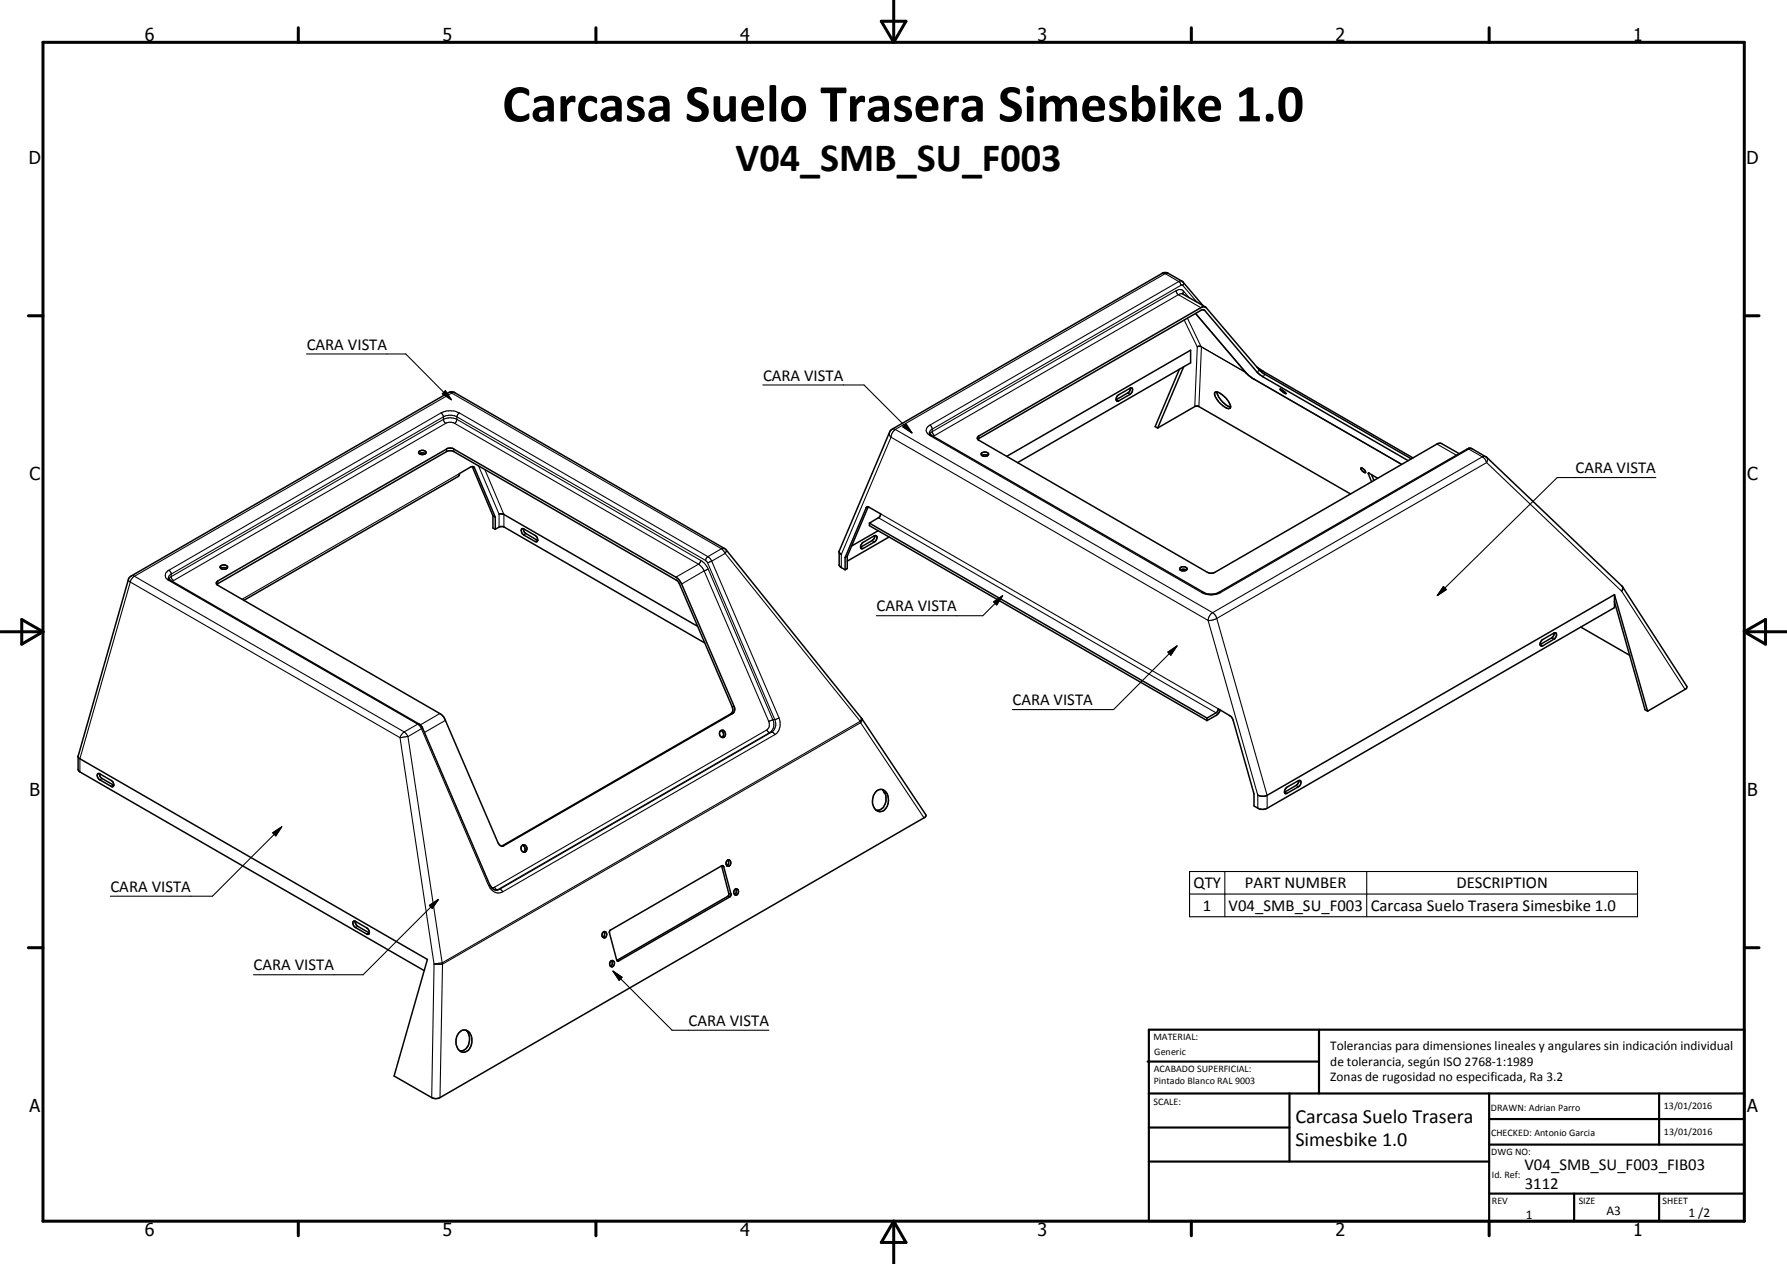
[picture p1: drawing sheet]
<svg xmlns="http://www.w3.org/2000/svg" width="420mm" height="297mm" viewBox="0 0 420 297" stroke-linecap="round" stroke-linejoin="round" font-family="sans-serif">
<g fill="none" stroke="#000" stroke-width=".35">
<path d="M278.2 69.1l5.3 3.1M281.1 73.7l12 14.1 1.2 1 35.3 20.3M282.9 71.9l-4.9-5.7-3.5-2.1h-1l-63.7 36.7-.6 .5-11.9 28.1v3.4l.3 .5 1.1 .6M262.7 93l3.3-1.9a.87 .87 0 0 1 .3 .9 .87 .87 0 0 1-.6 .7l-2.8 1.6-.3-.1-.2-.3zM265.8 91.2v.4l-.5 .6-2.9 1.7M277.3 86.7l-5.7 13.5 .6 .4M278.3 86.2l-6.1 14.4M285.8 92.1a4.8 4.8 0 0 1 3.5 3.5 .7 .7 0 0 1-1.2 .2 5.1 5.1 0 0 1-2.5-3.5zM286.2 92.1a4.9 4.9 0 0 0 3.1 3.6M295.5 86.2l1.5 1.1 35.2 20.3M301 91.5l.5 .2 .9 .8-.6-.2zM98.5 106.1a.96 .96 0 0 1 1.6 .4 1.13 1.13 0 0 1-1.6 0z"/>
<path d="M98.6 106.6l.6-.2 .8 .2M111 109.6l4.9 11.6M204.1 119.1l-4.9 11.6M218.5 101.7l.5 .6 64 36.9a3.8 3.8 0 0 0 3.5 0l58.5-33.7 .8-.2 3.8 2.2 31.9 30.3 15.1 23.5-.2 .6-9 5.2M229.9 103.3l52.7-30.5h.3l13.3 15.3 34.9 20.1M230.8 106.5a.95 .95 0 0 1 1.6 .3 .95 .95 0 0 1-.9 .5 .95 .95 0 0 1-.8-.7zM230.9 107.1l.6-.3 .7 .3M236.7 107.2l43.2-24.9v3l-40.6 23.4M272.2 100.6l8.7-5.1h.9l35.7 20.6M320 110a1.19 1.19 0 0 1 1.1 1 1.01 1.01 0 0 1-1.1-1zM322.5 111.5l.5 1.4M323.9 112.4l-2.1-1.2 .7 2"/>
<path d="M343.1 106.6l-4.1-2.3-.9-.1-52.4 30.3-1.2 .2-.6-.2-53.9-31.1-.2-.4 .2-.5 52.6-30.3 .6-.1 .5 .3 12.5 14.6 .8 .8 34.8 20M30.6 135.5l74.8-43.2a1.4 1.4 0 0 1 1.5 0l63.7 36.8 32 39.7 15 22.6 .1 .2-.2 .5-114 65.8-1 .3-.6-.1-9.2-5.2 7.8-27.4-81.9-47.3-.2-.3 11.9-42zM39.6 135.8l.5 .6 58.6 33.8 .5 .6 15.9 37.1a2.04 2.04 0 0 0 1.9 1.3M51 137.3l54-31.2 .6-.2 .7 .1 52.9 30.4 .6 .9 12.4 29.1a1.14 1.14 0 0 1-.4 1.4l-53.8 31M51 136.8l54-31.3a1.61 1.61 0 0 1 1.7 0l52.7 30.5 .9 1.2 12.5 29.3-.3 .9-.3 .3-53.7 31a.96 .96 0 0 1-1.4-.6l-12.5-29.1-.7-1-52.7-30.5-.3-.3zM51.8 133.1a.98 .98 0 0 1 .9-.4 .98 .98 0 0 1 .8 .7 .98 .98 0 0 1-.9 .4 .98 .98 0 0 1-.8-.7zM51.9 133.6l.4-.2h.7l.3 .2M115.9 121.2l.5 .3M115.9 121.2v2.9l.5 .3M116.4 121.5l-4.9-11.6-.2-.2-.4-.1-2.9 1.7-.3 .7-50.4 29.1M116.4 121.5v2.9M116.4 124.4a2.34 2.34 0 0 1 2-.6l47.4 27.3"/>
<path d="M117.3 120.8h1.1l45.6 26.4M122.6 124.3h.5l2.7 1.5a.98 .98 0 0 1 .3 1.5l-3-1.6-.5-.6zM123.1 124.2v.4l.4 .7 2.9 1.7M197.3 129.8l.5 .5M198.7 131v2.9M199.2 130.7l-.5 .3M199.2 130.7v2.9l-.5 .3M202.8 127.6l2.8-1.7h.3a.9 .9 0 0 1-.3 1.5l-2.7 1.5h-.4l-.2-.6zM204.4 122.9l2.3-1.3 .4-.8-2.7-1.5-.5-.2-.2 .2-5 11.7M204.4 122.9l79.4 45.8M204.4 122.9v.6l79.4 45.8M205.7 125.9l-.2 .7-.4 .4-2.8 1.7"/>
<path d="M206.5 124.7l-6.3 3.6M209 126.2l-9.8 5.7M277.4 133.5a1.16 1.16 0 0 1 1.7 0 .94 .94 0 0 1-1.6 .4zM277.5 134l.6-.2 .8 .2M379.6 139.7v3.1l-82.1 47.3h-1.3l-1.4-.7v-2.8l-4.9-17.4-.3-.6-3.1-2-.5 .8-2.2 1.3M379.6 139.7l-81.7 47.2a2.44 2.44 0 0 1-2.2 0M379.6 139.7l7.8 27.4M362.5 150.4l2.9-1.6h.5v.7l-.4 .6-2.8 1.7h-.3a.87 .87 0 0 1 .1-1.4zM365.5 148.7l-.3 .9-3.1 1.9M371.7 147.4l11.5 6.6M379.6 141.4l7.2 25.4 .6 .3M18.4 177.7v3.1l.4 .6 80.9 46.7"/>
<path d="M169.4 171.8a.84 .84 0 0 1 1.1 .2 .84 .84 0 0 1-.2 1.1l-.1 .2a.89 .89 0 0 1-1-.5 .89 .89 0 0 1 .2-1zM169.5 171.7a.92 .92 0 0 1 .3 1.6M283.8 168.7v.6M286.9 166.8l-.6 1-2.5 1.5M23 181.8l.5 .1 2.6 1.5a.9 .9 0 0 1 .3 1.5l-2.9-1.6a1.07 1.07 0 0 1-.5-1.5zM23.4 181.8l.1 .6 .4 .5 2.8 1.6M122.6 198.9a.82 .82 0 0 1 1.2 .1 .82 .82 0 0 1-.3 1.2 .86 .86 0 0 1-.9-.3 .86 .86 0 0 1 0-1zM122.8 198.6a.97 .97 0 0 1 .3 1.7M205.9 186.1a1.66 1.66 0 0 1 1.9-.5 1.66 1.66 0 0 1 1 1.7 2.63 2.63 0 0 1-2 3.5 2.66 2.66 0 0 1-1.3-4.1zM207.5 185.5a3.3 3.3 0 0 1 0 4.4l-.7 .4-.9 .1M207.6 185.6l.5 .8M302.3 185.3l3.3-1.9a.86 .86 0 0 1 .3 .9 .86 .86 0 0 1-.6 .6l-3 1.6-.3-.4z"/>
<path d="M305.3 183.4v.4l-.4 .7-2.9 1.7M83 216.6l.4-.1 2.8 1.6a.98 .98 0 0 1 .4 1.5l-3-1.6a1.17 1.17 0 0 1-.6-1.4zM83.5 216.5v.4l.6 .8 2.7 1.5M141.9 218.9l.2 .3v.5l-.3 .6M141.9 218.9l-.3 .7 .2 .7M141.9 218.9h.2a.73 .73 0 0 1 .5 .8 .73 .73 0 0 1-.7 .6h-.1M143.4 218.7l26.3-15.2 .4 .1 1.8 6.6-.2 .5-26.3 15.1h-.3l-.1-.2-1.7-6.4zM169.6 203.5l1.8 6.6-.2 .5-26.1 15.1M171.1 202.1a.89 .89 0 0 1-.2 1.4M171.1 202.1l-.4 .6 .2 .8M171.1 202.1a.7 .7 0 0 1 .7 .8 .7 .7 0 0 1-.9 .6M172.7 209.2l.2-.3a.68 .68 0 0 1 .7 .8 .68 .68 0 0 1-.9 .5l-.2-.5z"/>
<path d="M172.9 208.9l.2 .3v.4l-.3 .6M143.8 225.8a.84 .84 0 0 1-.3 1.3M143.8 225.8a.92 .92 0 0 0-.3 1.3M143.8 225.8a.68 .68 0 0 1 .7 .8 .68 .68 0 0 1-1 .5M107.9 242.7a1.69 1.69 0 0 1 1.9-.5 1.69 1.69 0 0 1 1.1 1.6 2.61 2.61 0 0 1-2 3.5 2.72 2.72 0 0 1-1.2-4.3zM109.6 242.1a3.1 3.1 0 0 1-.7 4.8h-.9"/>
</g>
<g fill="none" stroke="#000" stroke-width=".25">
<path d="M273.2 64.3h.8M274 64.3l3.1 1.9M274 64.3l-63.5 36.6M274.7 64.3h-.7M276.5 68.3l-57.3 33.1M276.5 68.3a1.34 1.34 0 0 1 1.8 .1M276.5 68.3l.3 .7 .3 .3M277.1 69.3l-57.4 33.1M277.1 69.3l5.3 3M277.1 66.2l.4 .3 .2 .6M277.1 66.2l-58.5 33.7M277.7 67.1h.4"/>
<path d="M277.7 67.1l-58.5 33.7M277.9 66.1l-.4-.1-.4 .2M278.1 67.1l3.4 3.9M278.2 69.1l-.4-.1-.7 .3M278.2 66.3l.1 .3-.2 .5M278.3 68.4l-.1 .8M278.3 68.4l1.3 1.6M278.4 75.2l3.1 6.3M279.2 74.8l3.2 6.6M281.1 73.7l12 14.1M282.9 72.8l.3 .1M72.1 83.2h23.3l10.7 10.7"/>
<path d="M103.7 97l.6 1M103.7 97a4.8 4.8 0 0 1 4.3 0M103.7 97l-64 37M104 92.5l.7-.7 1.4 2.1zM104.3 98v.6M104.3 98l-64.1 36.9-.5 .5-.1 .4M104.3 98a3.3 3.3 0 0 1 3.1 0M104.3 98.6a3.5 3.5 0 0 1 3.1 0M104.3 98.6l-64.1 36.9M104.3 98.6l.1 .5 .4 .4M104.7 91.8l1.4 2.1-2.1-1.4zM104.8 99.5l.8-.3 1.3 .3"/>
<path d="M104.8 99.5l-64 36.9M105.4 92.3l.4-.1 .4 .2M106.2 92.4l63.4 36.5M106.2 92.4l-74.6 43M106.9 99.5l57.3 33.1M106.9 92.3l-.3-.1-.4 .2M107.4 98v.6M107.4 98l58.5 33.7M107.4 98.6l57.3 33.1M107.4 98.6l-.1 .5-.4 .4M108 97l-.6 1M108 97l58.4 33.8"/>
<path d="M179.4 90.5h23.7l11.3 11.2M213 99.6l1.4 2.1-2.1-1.4zM218.6 99.9l.4 .4 .2 .5M218.6 99.9a1.29 1.29 0 0 0-.8 1.2 1.29 1.29 0 0 0 .8 1.3M262.5 93.9l.5 .3M265.2 92.3l.5 .4M281.5 81.5l-.6 14M282.4 81.4l.1 .1-.6 14M282.4 81.4h-.4l-.5 .1M282.4 81.4l10.7 6.4M282.4 81.4l-.6-.1-.3 .2M293.1 87.8l1.7 1.2"/>
<path d="M294.8 89l34.8 20.1M294.8 89l.1 .2M296.1 86.9l-.5 .6M297 87.3l-.4 .1M297.4 88l-.4 .6M105 105.5v.6M106.7 105.5v.6M108 111.3l-51.1 29.5M111 109.6l.5 .3M112.5 109.5l4.8 11.3v3.1M114 110.3l4.5 10.6v2.9M204.1 119.1l-.5 .3"/>
<path d="M209.2 101.6l-.1 .6 .4 .5M209.5 102.7l-11.7 27.6v3.1M209.5 102.7l74.5 43.1M209.8 100.8l.7 .1M210.5 100.9l74.6 43.1M210.5 100.9a2.42 2.42 0 0 0-1 1.8M212.3 100.3l.7-.7 1.4 2.1zM218.6 102.4l64 36.9M219 102.3l-.4 .1M219.2 100.8l-.4 .3-.3 .6M219.2 101.4l-.6 .6M219.2 101.4l.2 .7 .3 .3"/>
<path d="M219.2 100.8v.6M219.7 102.4l-.3 .1M230.2 102.4v.6M321.9 111.2l-.2 .1M337.9 104.4l4.5 2.6M345 105.5h.3M345.3 105.5l-58.4 33.8M345.3 105.5l3.2 1.9M346.1 105.5h-.8M348.5 107.4l-63.4 36.6M348.5 107.4l.7 .5 .3 .8M349.3 107.3l-.8 .1"/>
<path d="M349.5 108.7l-63.4 36.6M349.5 108.7l31.8 30.2M349.6 107.5l.1 .5-.2 .7M389.3 112.2h-23.2l-28.2 27.8M30.2 136.2l.4 .6 63.5 36.6M30.9 135.3h.3l.4 .1M31.6 135.4l63.4 36.6M31.6 135.4l-.9 1.1-11.9 41.8v3.1M39.7 134l.5 .5v1M39.7 134a1.29 1.29 0 0 0-.8 1.2 1.29 1.29 0 0 0 .8 1.2M39.7 136.4l58.5 33.8M40.1 136.4h-.4"/>
<path d="M40.2 135.5l-.5 .6M40.2 135.5l.2 .6 .4 .3M40.8 136.4l-.3 .3M51.2 136.5v.7M123.7 125.4l-.6 .3M126.3 127l-.5 .3M164.2 132.6l-5.3 3M164.2 132.6l.9 .7 .5 .9M164.7 131.7a4 4 0 0 1 1.8 2.1M164.7 131.7l-.1 .5-.4 .4M165.6 134.2l-5.3 3M165.6 134.2l15.2 35.3"/>
<path d="M165.9 131.7l.5 .5M166.4 132.2l15.7 36.9M166.4 130.8l-.3 .4-.2 .5M166.4 130.8l.9 1.1M166.5 133.8l15.2 35.4M166.5 133.8l-.9 .4M167.3 131.9l-.9 .3M167.3 131.9l15.9 36.8M169.6 128.9l-3.2 1.9M169.6 128.9l.9 1.1M170.3 128.9h-.7M170.5 130l31.8 39.5"/>
<path d="M170.5 130l-3.2 1.9M170.8 129.2l-.3 .8M202.4 128.6l.5 .3M205.1 127l.5 .4M206.5 121.7l79.4 45.8M207.1 120.8l79.4 45.8M235.7 140l-4.6 4.7h-25M282.6 139.3a4.9 4.9 0 0 0 4.3 0M283 139.2l-.4 .1M286.5 139.2l.4 .1M339.4 137.8l.7 .8-2.2 1.4zM381.3 138.9l14.9 23.1"/>
<path d="M381.3 137.7l.2 .5-.2 .7M381.5 138l.1 .4-.3 .5M233.6 141.4l2.1-1.4-1.4 2.2zM274.6 153.2l2.1-1.4-1.4 2.2zM276.7 151.8l-14.9 15h-23.8M284 145.8l11.7 41.1v3M285.1 144l.6 .5 .4 .8M285.1 144l-.9 1-.2 .8M286.1 145.3l11.8 41.6v3M286.1 145.3l-1.3 .5h-.8M362.2 151.4l.5 .4M364.8 149.9l.6 .3"/>
<path d="M94.1 173.4l8 53.2M95 172l.9 1.1M95 172l-.6 .6-.3 .8M95.9 173.1l8.1 53.2M95.9 173.1l-1.8 .3M98.2 170.2h.4M98.2 170.2l.9 1M98.2 170.2l-3.2 1.8M99.1 171.2l15.8 36.9M99.1 171.2l-3.2 1.9M99.3 171.1h.1M99.3 171.1l-.2 .1"/>
<path d="M103.4 167.7l-4.6 2.6M104.7 169.3l-4.9 2.8M172.2 167.7l-.4 .1M172.6 166l-.4 .1M180.3 171.5l.3 .5 .4 .1M180.3 171.5l-64 37M180.8 169.5v.3a1.51 1.51 0 0 1-.5 1.7M181 172.1l-64 37M181.4 172l-.4 .1M181.4 172l.5 .2 .3 .4M181.4 172l-63.9 37M181.7 169.2l-.9 .3"/>
<path d="M181.7 169.2a2.3 2.3 0 0 1-.7 2.9M182.1 169.1l-.4 .1M182.1 169.1a2.27 2.27 0 0 1-.7 2.9M182.2 172.6l-64 37M183.2 168.7l-1.1 .4M183.2 168.7a3.2 3.2 0 0 1-1 3.9M202.3 169.5l-98.3 56.8M202.3 169.5v.3M202.3 169.8l-98.3 56.8M202.3 169.8l14.9 22.4M202.5 168.7l.1 .2M202.6 168.9l-.3 .6"/>
<path d="M202.6 169v.5l-.3 .3M24 183l-.5 .3M26.7 184.5l-.6 .3M64.1 195.7l2.1-1.4-1.4 2.1zM66.2 194.3l-16.3 16.3h-24M118.5 198.7l-.4 .1M302.1 186.1l.5 .3M304.7 184.6l.6 .3M84.1 217.7l-.5 .3M86.8 219.2l-.6 .3M101 212.8l2.1-1.4-1.5 2.1zM103.1 211.4l-17.7 17.7h-25.8"/>
<path d="M114.9 208.1a2.39 2.39 0 0 0 3.3 1.5M115.1 207.9l-.2 .2M116.3 208.5l.3 .5 .4 .1M116.3 208.5l-.7 .1M117 209.1l-.2 .1M117.5 209l-.5 .1M117.5 209l.4 .2 .3 .4M117.5 209l-.5 .2M169.7 203.6l.5 .1M171.1 210.6l.6 .1M171.4 210l.5 .1M279.7 204.8h105.3v10.6h-105.3z"/>
<path d="M279.7 210.1h105.3M288 204.8v10.6M321.3 204.8v10.6M102.1 226.6h1.9M102.1 226.6l-.6 31.3M104 226.3v.3M104 226.3l-1.9 .3M104 226.6l-.5 31.3M144.1 228.2l2.2 1.5-.7 .7zM144.1 228.2l13.9 13.9h22.8M145.1 225.8h.4"/>
</g>
<g fill="none" stroke="#000" stroke-width=".71">
<path d="M10.1 9.9h400v277.1h-400zM70.1 6.5v3.4M140.1 6.5v3.4M207.2 5h5.8l-2.9 4.9zM210.1 0v9.9M280.1 6.5v3.4M350.1 6.5v3.4M6.7 74.2h3.4M410.1 74.2h3.5M.1 148.5h10M5.1 145.6l5 2.9-5 2.9zM410.1 148.5h10"/>
<path d="M410.1 148.5l5-2.9v5.8zM6.7 222.7h3.4M410.1 222.7h3.5M70.1 287v3.4M140.1 287v3.4M210.1 287v10M210.1 287l2.9 5h-5.8zM280.1 287v3.4M350.1 287v3.4"/>
</g>
<g fill="none" stroke="#000" stroke-width=".51">
<path d="M269.8 249.5h40.3M270.1 242h140v45h-140zM270.1 257h140M303.2 257v16M310.1 242v15M350.1 257v30M390.1 257v12M270.1 265h33.1M270.1 273h80M350.1 269h60M350.1 263h60M350.1 280.5h60"/>
<path d="M370.1 280.5v6.5M390.1 280.5v6.5"/>
</g>
<path d="M104.7 91.8l1.4 2.1-2.1-1.4zM213 99.6l1.4 2.1-2.1-1.4zM339.4 137.8l.7 .8-2.2 1.4zM233.6 141.4l2.1-1.4-1.4 2.2zM274.6 153.2l2.1-1.4-1.4 2.2zM64.1 195.7l2.1-1.4-1.4 2.1zM101 212.8l2.1-1.4-1.5 2.1zM144.1 228.2l2.2 1.5-.7 .7z" fill="#000"/>
<text font-size="12.6" x="118.1" y="28.5">Carcasa Suelo Trasera Simesbike 1.0</text>
<text font-size="9.4" x="173" y="40.3">V04_SMB_SU_F003</text>
<g font-size="4.7">
<text x="304.6" y="263.9">Carcasa Suelo Trasera</text>
<text x="304.6" y="269.3">Simesbike 1.0</text>
</g>
<g font-size="4.2">
<text x="34" y="9.6">6</text>
<text x="104" y="9.6">5</text>
<text x="174" y="9.6">4</text>
<text x="244" y="9.6">3</text>
<text x="314" y="9.6">2</text>
<text x="384" y="9.6">1</text>
<text x="6.8" y="38.7">D</text>
<text x="410.6" y="38.7">D</text>
<text x="7" y="112.9">C</text>
<text x="410.8" y="112.9">C</text>
<text x="7" y="187.1">B</text>
<text x="410.8" y="187.1">B</text>
<text x="7" y="261.4">A</text>
<text x="410.8" y="261.4">A</text>
<text x="34" y="290.4">6</text>
<text x="104" y="290.4">5</text>
<text x="174" y="290.4">4</text>
<text x="244" y="290.4">3</text>
<text x="314" y="290.4">2</text>
<text x="384" y="290.4">1</text>
</g>
<g font-size="3.9">
<text x="72.1" y="82.2">CARA VISTA</text>
<text x="179.4" y="89.5">CARA VISTA</text>
<text x="370.4" y="111.2">CARA VISTA</text>
<text x="206.1" y="143.7">CARA VISTA</text>
<text x="238.1" y="165.7">CARA VISTA</text>
<text x="26" y="209.6">CARA VISTA</text>
<text x="280.6" y="208.7">QTY</text>
<text x="292.7" y="208.7">PART NUMBER</text>
<text x="342.5" y="208.7">DESCRIPTION</text>
<text x="282.8" y="214">1</text>
<text x="288.9" y="214">V04_SMB_SU_F003</text>
<text x="322.3" y="214.1">Carcasa Suelo Trasera Simesbike 1.0</text>
<text x="59.6" y="228">CARA VISTA</text>
<text x="161.9" y="241">CARA VISTA</text>
<text x="358.5" y="275">V04_SMB_SU_F003_FIB03</text>
<text x="358.5" y="279.4">3112</text>
</g>
<g font-size="3.1">
<text x="312.7" y="246.8">Tolerancias para dimensiones lineales y angulares sin indicación individual</text>
<text x="312.7" y="250.4">de tolerancia, según ISO 2768-1:1989</text>
<text x="312.7" y="254">Zonas de rugosidad no especificada, Ra 3.2</text>
<text x="358.7" y="286.5">1</text>
<text x="377.7" y="285.6">A3</text>
<text x="397" y="285.9">1 /2</text>
</g>
<g font-size="2.4">
<text x="271.2" y="244.4">MATERIAL:</text>
<text x="271.3" y="252">ACABADO SUPERFICIAL:</text>
<text x="271.4" y="247.9">Generic</text>
<text x="271.3" y="254.6">Pintado Blanco RAL 9003</text>
<text x="271.2" y="259.7">SCALE:</text>
<text x="350.6" y="261">DRAWN: Adrian Parro</text>
<text x="391.2" y="260.6">13/01/2016</text>
<text x="350.6" y="267">CHECKED: Antonio Garcia</text>
<text x="391.2" y="266.7">13/01/2016</text>
<text x="350.6" y="271.4">DWG NO:</text>
<text x="350.8" y="276.9">Id. Ref:</text>
<text x="350.8" y="282.8">REV</text>
<text x="371.2" y="282.9">SIZE</text>
<text x="390.9" y="282.9">SHEET</text>
</g>
</svg>
